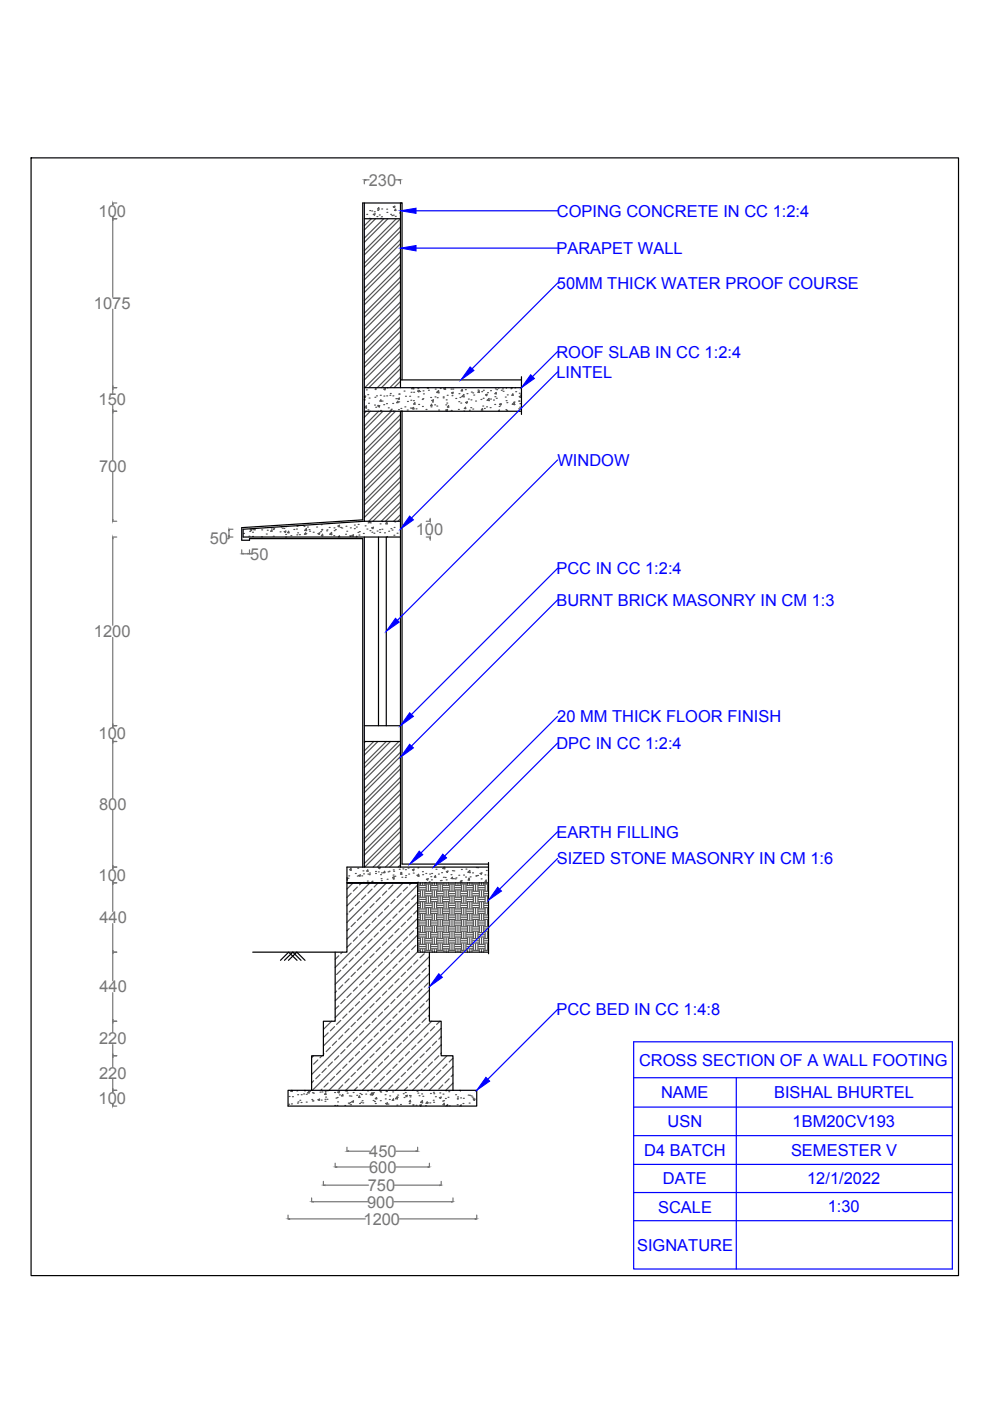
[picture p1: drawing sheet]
<svg xmlns="http://www.w3.org/2000/svg" width="210mm" height="297mm" viewBox="0 0 210 297" stroke-linecap="round" stroke-linejoin="round" font-family="sans-serif">
<!-- layer: DIM -->
<g fill="none" stroke="#767676" stroke-width=".25">
<path d="M77.2 38.1v.9M77.6 38.1h.7M83.8 38.1h.8M84.9 38.1v.9M23.9 43.4h.1M23.9 46h.1M23.9 46.7v16.3M23.9 46.4h.9M23.9 43h.9M23.9 65.6v16.3M23.9 82.5v.9M23.9 86v.9"/>
<path d="M23.9 87.5v10.1M23.9 87.2h.9M23.9 82.2h.9M23.9 100.1v10.1M23.9 114.2v18.4M23.9 113.9h.9M23.9 110.5h.9M48.5 112.2h.9M48.5 112.5v1M49.4 113.9h-.9v.3h-.3M51.3 116.6v.8M51.5 117.4h1.1"/>
<path d="M52.9 116.6v.8h.3M90.4 113.9h.8M90.4 110.5h.8M91.2 109.9v.3M91.2 114.2v.3M23.9 135.2v18.3M23.9 154.2h.1M23.9 156.8v.1M23.9 157.5v11.7M23.9 153.9h.9M23.9 157.2h.9M23.9 171.8v11.7"/>
<path d="M23.9 187.2h.9M23.9 184.2v.1M23.9 186.8h.1M23.9 187.5v5.7M23.9 195.8v5.7M23.9 183.8h.9M23.9 201.9h.9M23.9 202.2v5.7M23.9 210.5v5.7M23.9 216.9v2M23.9 216.5h.9M23.9 223.8h.1"/>
<path d="M23.9 221.5v2M23.9 224.2v2.1M23.9 228.8v2.1M23.9 231.5v.1M23.9 234.1v.1M23.9 234.5h.9M23.9 231.2h.9M23.9 223.8h.9M61.1 257.6v.8M61.4 258.4h16.1M66.1 254v.8M66.4 254.8h11.6"/>
<path d="M68.6 250.5v.8M68.9 251.3h9.2M71.1 246.6v.8M71.4 247.4h7M73.6 243.2v.9M73.9 244.1h4.4M83.5 254.8h12.2M83.6 251.3h9.6M83.9 247.4h6.8M84 244.1h4.2M84.7 258.4h16M88.5 243.2v.9"/>
<path d="M91 246.6v.8M93.5 250.5v.8M96 254v.8M101.1 257.6v.8"/>
</g>
<g fill="#767676" stroke="#767676" stroke-width=".21">
<path d="M23.9 201.5h.1l-.1 .4z"/>
<path d="M23.9 187.2l.1 .3h-.1z"/>
<path d="M23.9 153.5h.1l-.1 .4z"/>
<path d="M23.9 113.9l.1 .3h-.1z"/>
<path d="M73.6 244.1l.3-.1v.1z"/>
<path d="M88.2 244l.3 .1h-.3z"/>
<path d="M71.1 247.4h.3v.1z"/>
<path d="M90.7 247.4h.3l-.3 .1z"/>
<path d="M68.6 251.3l.3-.1v.2z"/>
<path d="M93.2 251.2l.3 .1-.3 .1z"/>
<path d="M66.1 254.8l.3-.1v.2z"/>
<path d="M95.7 254.7l.3 .1-.3 .1z"/>
<path d="M61.1 258.4h.3v.1z"/>
<path d="M100.7 258.4h.4l-.4 .1z"/>
<path d="M23.9 234.2h.1l-.1 .3z"/>
<path d="M23.9 231.2l.1 .3h-.1z"/>
<path d="M23.9 230.9h.1l-.1 .3z"/>
<path d="M23.9 223.8l.1 .4h-.1z"/>
<path d="M23.9 223.5h.1l-.1 .3z"/>
<path d="M23.9 216.5l.1 .4h-.1z"/>
<path d="M23.9 186.8h.1l-.1 .4z"/>
<path d="M23.9 183.8l.1 .4h-.1z"/>
<path d="M23.9 157.2l.1 .3h-.1z"/>
<path d="M23.9 183.5h.1l-.1 .3z"/>
<path d="M23.9 156.9h.1l-.1 .3z"/>
<path d="M23.9 153.9l.1 .3h-.1z"/>
<path d="M23.9 110.2h.1l-.1 .3z"/>
<path d="M23.9 87.2l.1 .3h-.1z"/>
<path d="M23.9 86.9h.1l-.1 .3z"/>
<path d="M23.9 82.2l.1 .3h-.1z"/>
<path d="M23.9 81.9h.1l-.1 .3z"/>
<path d="M23.9 46.4l.1 .3h-.1z"/>
<path d="M23.9 46h.1l-.1 .4z"/>
<path d="M23.9 43l.1 .4h-.1z"/>
<path d="M91.1 110.2h.2l-.1 .3z"/>
<path d="M91.2 113.9l.1 .3h-.2z"/>
<path d="M77.2 38.1h.4v.1z"/>
<path d="M84.6 38.1h.3l-.3 .1z"/>
<path d="M23.9 201.9l.1 .3h-.1z"/>
<path d="M23.9 216.2h.1l-.1 .3z"/>
<path d="M48.5 112.2l.1 .3h-.1z"/>
<path d="M48.5 113.5h.1l-.1 .4z"/>
<path d="M51.3 117.4l.2-.1v.2z"/>
<path d="M52.6 117.3l.3 .1-.3 .1z"/>
</g>
<!-- layer: HATC -->
<g fill="none" stroke="#545454" stroke-width=".25">
<path d="M77.8 45.5h.1M78.3 46.3h.1M78.4 44.6h.1M78.7 46.4l-1.5 1.5M78.8 44.7h.1M79.1 45.5l.4-.2-.1 .3zM79.4 44.9h.1M79.6 46.4l-2.4 2.4M79.9 45.9h.1M80.1 44.6h.1M80.3 44l.1 .4-.3-.1zM80.4 45.6h.1"/>
<path d="M80.7 46.3h.1M80.9 46h.1M80.9 44.3h.1M81.4 46.4l-4.2 4.1M82 44.4h.1M82 45h.1M82.2 46.4l-5 5M82.8 45.5h.1M83.1 45.7h.1M83.4 45.6h.1M83.4 43.8l.3-.1-.1 .3zM83.5 44h.1"/>
<path d="M83.8 45.9h.1M83.9 44.4v.2h-.3zM84 46.4l-6.8 6.8M84.7 45.2h.1M84.9 48.1l-7.7 7.7M84.9 50.8l-7.7 7.6M84.9 53.5l-7.7 7.6M84.9 56.1l-7.7 7.6M84.9 58.7l-7.7 7.7M84.9 46.4l-7.7 7.6M84.9 49l-7.7 7.7M84.9 51.7l-7.7 7.6"/>
<path d="M84.9 54.3l-7.7 7.7M84.9 57l-7.7 7.6M84.9 59.6l-7.7 7.7M84.9 80l-2.2 2.2M84.9 61.4l-7.7 7.7M84.9 64l-7.7 7.7M84.9 66.7l-7.7 7.7M84.9 69.3l-7.7 7.7M84.9 72l-7.7 7.7M84.9 74.7l-7.6 7.5M84.9 77.3l-4.9 4.9M84.9 62.3l-7.7 7.7"/>
<path d="M84.9 64.9l-7.7 7.7M84.9 67.6l-7.7 7.7M84.9 70.2l-7.7 7.7M84.9 72.9l-7.7 7.6M84.9 75.6l-6.7 6.6M84.9 78.2l-4 4M77.2 84.8h.1M77.2 84.7v.1M77.2 84.1l.3-.1-.1 .3zM77.3 86.4l.4-.4v.5zM77.7 82.7h.1M77.7 87.2l-.5 .4"/>
<path d="M78 83.7h.1M78 86.9h.1M78.1 85.5h.1M78.3 84.4h.1M78.5 87.2l-1.3 1.3M79.4 85.9h.1M79.5 84.2h.1M79.5 82.6h.1M79.6 82.4h.1M79.7 86.3h.1M79.8 83.9h.1M80.1 86h.1"/>
<path d="M80.2 86.1l.3-.1-.1 .3zM80.3 87.2l-3.1 3.1M80.6 83.8h.1M80.7 87h.1M80.8 84.8v.3l-.3-.1zM81 85h.1M81.2 87.2l-4 4M81.4 85.8h.1M81.4 84h.1M81.4 82.5l.3-.1-.1 .3zM81.9 85.6h.1M82 83.9h.1"/>
<path d="M82.1 82.2h.1M82.3 86.5h.1M82.7 83.8h.1M82.7 87.2l.3-.3v.3M82.7 83.4h.1M83 86.8h.1M83 87.2l-5.8 5.7M83.3 85.5h.1M83.3 83.9h.1M83.4 87.2h.1M83.8 87.2l-6.6 6.6M83.9 84.5h.1"/>
<path d="M84.4 85.1v.3h-.3zM84.4 84.5l.3-.1-.1 .3zM84.5 86.9h.1M84.5 85.2h.1M84.6 83.6h.1M84.9 87.9l-7.7 7.7M84.9 90.6l-7.7 7.6M84.9 93.2l-7.7 7.7M84.9 95.9l-7.7 7.6M84.9 98.5l-7.7 7.7M84.9 88.8l-7.7 7.7M84.9 91.4l-7.7 7.7"/>
<path d="M84.9 94.1l-7.7 7.7M84.9 96.8l-7.7 7.6M84.9 99.4l-7.7 7.6M84.9 80.8l-1.3 1.4M85 86.6h.1M85.1 87.1h.1M85.7 82.9h.1M85.8 86.3h.1M86 84h.1M86.3 86.9h.1M86.4 85.1h.1M86.9 84h.1"/>
<path d="M87 86.5h.1M87.1 84.9h.1M87.2 83.2h.1M87.4 86.6l.3-.2-.1 .3zM87.5 82.2l-.2 .2 .4 .1v-.3M87.7 86.7h.1M87.7 84.9h.1M87.7 83.2h.1M88 85.4v.3h-.3zM88.2 86.7h.1M88.5 82.9l.4-.1-.1 .3zM88.6 82.4h.1"/>
<path d="M88.6 84.1h.1M88.8 85.8h.1M89 83h.1M89.5 84.7h.1M89.6 86.2h.1M89.6 84.5h.1M89.7 82.9h.1M89.8 83.5h.1M90.3 86.8h.1M90.6 82.2h.3M90.7 82.3h.1M90.8 82.7h.1"/>
<path d="M91.3 84.3h.1M91.4 86.3h.1M91.5 85.7l.1 .3h-.3zM91.6 84.9l.3-.1-.1 .3zM91.7 85.2h.1M92.1 85.8h.1M92.2 84.1h.1M92.3 82.5h.1M92.6 86.1h.1M92.6 83.2l.4-.4 .1 .5zM92.7 84.3h.1M92.7 83h.1"/>
<path d="M93 86.9h.1M93.3 82.4h.1M94 84.4h.1M94 84.1h.1M94 82.3h.1M94.4 82.2l.1 .4-.3-.1zM94.5 85.8h.1M94.5 86.9l.4-.1-.1 .3zM94.6 84.8h.1M94.7 87.2h.1M94.7 85.5h.1M94.8 83.8h.1"/>
<path d="M95.1 86l.1 .3h-.3zM95.6 82.5h.1M95.7 87h.1M95.7 83.3l.4-.1-.1 .3zM95.8 83.9h.1M96 82.5h.1M96.6 84.5h.1M97.2 86.8h.1M97.3 85.2h.1M97.3 83.5h.1M97.5 84.3h.1M97.7 85.5h.1"/>
<path d="M98 82.6l.1 .3h-.3zM98.3 87.2h.1M98.3 83.6l.1 .5h-.5l.5-.5M98.5 86.6l.2-.3v.3zM98.7 82.6h.1M98.7 85.3l.4-.1-.1 .3zM98.9 85.3h.1M99 83.5h.1M99.3 84.6h.1M99.5 87h.1M99.8 86.4h.1M99.9 84.8h.1"/>
<path d="M99.9 83.1h.1M100.2 83.3h.1M100.2 86.7h.1M100.4 83.8h.1M100.8 85h.1M101.3 82.7h.1M101.6 82.9v.3h-.3zM102 84.7h.1M102.1 83h.1M102.3 86.6v.3h-.2zM102.3 86.1h.1M102.4 84.4h.1"/>
<path d="M102.5 82.7h.1M102.7 86.6h.1M102.9 83.7l.4-.1-.1 .3zM103.2 86.3h.1M103.3 84.9l.4-.4v.4zM103.4 83.3h.1M103.9 86.4h.1M104 82.8h.1M104 84.6h.1M104.6 84.8h.1M104.9 85.8h.1M104.9 84.1h.1"/>
<path d="M104.9 83.5l.3-.3v.3zM105 82.5h.1M105.2 84.4h.1M105.3 82.6h.1M105.6 82.3h.1M105.6 87.2l.3-.3v.3M105.8 86.2h.1M105.9 85.7l.3-.1v.3zM106.1 85.8h.1M106.3 82.7h.1M106.5 82.5h.1M106.7 83h.1"/>
<path d="M107.1 84.2h.1M107.3 86.9h.1M107.3 82.2h.1M107.3 84.9h.1M107.4 87.1h.1M107.5 85.4h.1M107.6 83.7h.1M108.3 82.4h.1M108.4 82.2h.1M108.7 83.5l.1 .3h-.3zM109 85.8h.1M109 85.2h.1"/>
<path d="M109 85.3l.1 .5-.5-.1zM109.2 82.2h.1M109.3 83h.1M110 85h.1M110 86.7h.1M110.1 85h.1M110.1 83.4h.1M110.1 84.1l.4-.1-.2 .3zM110.2 86.3h.1M110.2 85.6h.1M110.3 83.8h.1M51.6 113.1h.1"/>
<path d="M52.8 113.7h.1M52.9 112.7h.1M53.1 112.3l.3-.1-.1 .3zM53.5 112.8h.1M53.5 113.7h.1M53.8 112.3l.2-.3 .1 .3zM55.4 113.8h.1M55.5 112.3h.1M56.5 113.2h.1M56.7 112.4h.1M57.5 112h.1M57.6 112.3l.1 .3h-.3z"/>
<path d="M57.9 113.7h.1M57.9 112.3h.1M58 112h.1M59.4 112.8h.1M59.6 111.7h.1M59.7 111.7h.1M59.8 112h.1M60.2 112h.1M60.3 112.7l.3-.1-.1 .3zM60.6 113.3h.1M60.6 113.9h.1M60.6 111.7h.1"/>
<path d="M61.2 112.6l.1 .4-.3-.1zM61.7 113.6h.1M62.3 112.3h.1M62.9 112.2h.1M62.9 113.4h.1M63 111.6h.1M63.1 113h.1M63.5 113.4h.1M64.2 111.4h.1M64.5 111.6h.1M64.8 113v.3h-.3zM64.8 113.1h.1"/>
<path d="M65 112v.5h-.4zM65.2 111.7h.1M65.5 112.3h.1M65.6 112.6h.1M66.4 112.8h.1M67.1 111.7h.1M67.4 113.1l.4-.1-.1 .3zM68 112.7h.1M68.1 111.2h.1M68.2 112.4h.1M68.2 112.3h.1M68.4 113.3v.3h-.3z"/>
<path d="M69.2 112.6h.1M69.3 112.3h.1M69.8 111.8h.1M69.9 113.3l.4-.4v.5zM70.8 113.6h.1M70.8 111.9h.1M70.9 112.5h.1M71.1 112.3h.1M71.7 111.5l.3-.1-.1 .3zM71.7 113.9l.3-.3v.3M72.2 111.8h.1M72.5 112h.1"/>
<path d="M73.3 113.3h.1M73.3 111.6h.1M73.5 112.6h.1M74.2 113.6h.1M74.2 113.7h.1M74.3 111.9h.1M74.6 113.5l.4-.1-.1 .3zM75.1 112.1h.1M75.1 111.3h.1M75.5 113.9l.1-.2 .1 .2M75.6 111.7h.1M75.9 112.9h.1"/>
<path d="M75.9 111.2h.1M76.1 113.4h.1M76.2 112.7h.1M77 113.1h.1M77.4 111.5h.1M77.8 112.2h.1M78 110.9h.1M78.4 110.5l-.2 .2 .3 .1v-.3M78.4 112.5h.1M78.5 110.9h.1M78.8 111.9l.4-.1-.1 .3zM78.9 112.8h.1"/>
<path d="M79.3 113.1h.1M80 112.6h.1M80.5 112.3h.1M80.5 112.9h.1M80.6 111.1h.1M81 112.2h.1M81 110.6h.1M81.5 113h.1M81.8 110.9h.1M82 113.9h.2M82 110.8l.1 .3h-.3zM82.4 112.6h.1"/>
<path d="M82.9 112.1h.1M83.1 112.4h.1M83.5 113.5h.1M83.6 111.8h.1M83.7 110.6h.1M84.2 113.1h.1M84.9 101.2l-7.7 7.6M84.9 103.8l-6.7 6.7M84.9 106.5l-4.1 4M84.9 109.1l-1.4 1.4M84.9 102.1l-7.7 7.6M84.9 104.7l-5.8 5.8"/>
<path d="M84.9 107.3l-3.2 3.2M84.9 110l-.5 .5M77.5 157.2l-.3 .2M79.2 157.2l-2 2M80.1 157.2l-2.9 2.9M81.9 157.2l-4.7 4.7M82.8 157.2l-5.6 5.6M84.6 157.2l-7.4 7.3M84.9 159.5l-7.7 7.7M84.9 157.7l-7.7 7.7M84.9 178.9l-4.9 4.9M84.9 162.2l-7.7 7.6"/>
<path d="M84.9 164.8l-7.7 7.7M84.9 167.5l-7.7 7.6M84.9 170.1l-7.7 7.7M84.9 172.7l-7.7 7.7M84.9 175.4l-7.7 7.7M84.9 178l-5.8 5.8M84.9 160.4l-7.7 7.6M84.9 163l-7.7 7.7M84.9 165.7l-7.7 7.6M84.9 168.3l-7.7 7.7M84.9 171l-7.7 7.6M84.9 173.6l-7.7 7.7"/>
<path d="M84.9 176.3l-7.6 7.5M73.6 193.8h.1M73.6 186.1v.5M73.8 186.2h.1M73.9 185.7h.1M74 196.9l-.4 .4M74.3 184.5h.1M74.4 184.1l.1 .3h-.3zM74.5 189.4l-.9 .9M74.5 200l-.9 .9M74.9 187.2l-1.3 1.3M74.9 192.5l-.9 .9"/>
<path d="M75.3 185.2h.1M75.3 195.6l-.8 .9M75.8 185.7h.1M75.8 188.1l-.9 .8M75.8 198.7l-.9 .8M75.8 184.1h.1M76.1 185.6l.3-.1-.1 .3zM76.2 191.2l-.9 .8M76.7 187.2l-.5 .4M76.7 194.3l-.9 .8M76.7 185.7h.1M76.9 184.6h.1"/>
<path d="M77 187.1h.1M77.1 185.3h.1M77.1 197.3l-.9 .9M77.5 189.8l-.8 .9M77.9 186.8h.1M78 184.4v.3h-.2zM78 185.3h.1M78 192.9l-.9 .9M78.2 187.1h.1M78.3 185.4h.1M78.3 185.1h.1M78.4 187.2l-4.8 4.9"/>
<path d="M78.4 196l-.9 .9M78.7 187.2l.2-.3v.3M78.9 186.8h.1M78.9 188.5l-.9 .9M78.9 199.1l-.9 .9M79.3 191.6l-.9 .9M79.6 185.2h.1M79.6 184.8h.1M79.7 194.7l-.8 .9M80.2 187.2l-.9 .9M80.2 184.9h.1M80.2 197.8l-.9 .9"/>
<path d="M80.2 184l.4-.1-.1 .3zM80.6 190.3l-.9 .9M80.7 185.4h.1M80.8 186.3h.1M80.8 186.7h.1M80.9 185.1h.1M81.1 193.4l-.9 .9M81.5 196.5l-.9 .8M81.6 184.7v.3h-.3zM81.9 187.2l-8.3 8.4M82 188.9l-.9 .9M82 199.5l-.9 .9"/>
<path d="M82.1 186.4h.1M82.3 184.9h.1M82.4 192l-.9 .9M82.5 184.7h.1M82.9 195.1l-.9 .9M83.3 186l.3-.1-.1 .3zM83.3 187.6l-.9 .9M83.3 198.2l-.9 .9M83.3 186.3h.1M83.3 185.5h.1M83.4 184.4h.1M83.4 186.4h.1"/>
<path d="M83.5 184.7h.1M83.7 185.8h.1M83.7 190.7l-.8 .9M84.2 193.8l-.9 .9M84.6 196.9l-.9 .9M84.7 184.3h.1M84.9 180.7l-3.2 3.1M84.9 183.4l-.5 .4M84.9 181.6l-2.3 2.2M84.9 185h.1M85.1 189.4l-.9 .9M85.1 200l-.9 .9"/>
<path d="M85.2 185v.4l-.3-.1zM85.2 186h.1M85.4 184.2h.1M85.5 187.2l-11.9 11.9M85.5 192.5l-.9 .9M85.9 186h.1M86 184.4h.1M86 195.6l-.9 .9M86 185.7h.1M86.4 188.1l-.9 .8M86.4 198.7l-.9 .8M86.5 184.1h.1"/>
<path d="M86.6 185.3h.1M86.8 191.2l-.8 .8M87.2 187.2l-.4 .4M87.3 194.3l-.9 .8M87.4 184.4l.4-.1-.1 .3zM87.6 185.1h.1M87.7 197.3l-.9 .9M88.2 189.8l-.9 .9M88.4 185.6h.1M88.5 185.7h.1M88.5 187.1h.1M88.5 187.4h.5"/>
<path d="M88.5 189.9h.5M88.5 192.4h.5M88.5 194.9h.5M88.5 197.4h.5M88.5 199.9h.5M88.5 189.5h.5M88.5 192h.5M88.5 194.5h.5M88.5 197h.5M88.5 199.5h.5M88.5 189h.5M88.5 191.5h.5"/>
<path d="M88.5 194h.5M88.5 199h.5M88.5 187.6l-17.4 17.5M88.5 191.2l-17.4 17.5M88.5 194.7l-17.4 17.5M88.5 198.2l-17.4 17.6M88.5 192.9l-.8 .9M88.6 184h.1M88.7 185.8h.1M88.8 185.4v.3h-.3zM88.8 187.6v1.2M88.8 190.1v1.2"/>
<path d="M88.8 192.6v1.2M88.8 195.1v1.2M88.8 197.6v1.2M89 188.7h1.2M89 191.2h1.2M89 193.7h1.2M89 196.2h1.2M89 198.7h1.2M89 188.2h1.2M89 190.7h1.2M89 193.2h1.2M89 195.7h1.2"/>
<path d="M89 198.2h1.2M89 187.7h1.2M89 190.2h1.2M89 192.7h1.2M89 195.2h1.2M89 196.5h-.5l-.3 .4M89 197.7h1.2M89.1 187.2v.4M89.1 188.8v1.3M89.1 191.3v1.3M89.1 193.8v1.3M89.1 196.3v1.3"/>
<path d="M89.1 198.8v1.3M89.6 184.8h.1M89.6 185.4h.1M89.6 187.2v.4M89.6 188.8v1.3M89.6 191.3v1.3M89.6 193.8v1.3M89.6 196.3v1.3M89.6 198.8v1.3M90.1 187.2v.4M90.1 188.8v1.3M90.1 191.3v1.3"/>
<path d="M90.1 193.8v1.3M90.1 196.3v1.3M90.1 198.8v1.3M90.2 187.1h.1M90.2 187.4h1.3M90.2 189.9h1.3M90.2 192.4h1.3M90.2 194.9h1.3M90.2 197.4h1.3M90.2 199.9h1.3M90.2 189.5h1.3M90.2 192h1.3"/>
<path d="M90.2 194.5h1.3M90.2 197h1.3M90.2 199.5h1.3M90.2 189h1.3M90.2 191.5h1.3M90.2 194h1.3M90.2 196.5h1.3M90.2 199h1.3M90.3 185.2h.1M90.4 187.6v1.2M90.4 190.1v1.2M90.4 192.6v1.2"/>
<path d="M90.4 195.1v1.2M90.4 197.6v1.2M90.4 186.4l.4-.1-.1 .3zM90.8 187.6v1.2M90.8 190.1v1.2M90.8 192.6v1.2M90.8 195.1v1.2M90.8 197.6v1.2M91 187h.1M91.1 185.3h.1M91.3 187.6v1.2M91.3 190.1v1.2"/>
<path d="M91.3 192.6v1.2M91.3 195.1v1.2M91.3 197.6v1.2M91.3 185.9h.1M91.5 186.5h.1M91.5 188.7h1.2M91.5 191.2h1.2M91.5 193.7h1.2M91.5 196.2h1.2M91.5 198.7h1.2M91.5 188.2h1.2M91.5 190.7h1.2"/>
<path d="M91.5 193.2h1.2M91.5 195.7h1.2M91.5 198.2h1.2M91.5 187.7h1.2M91.5 190.2h1.2M91.5 192.7h1.2M91.5 195.2h1.2M91.5 197.7h1.2M91.5 185.2h.1M91.6 187.2v.4M91.6 188.8v1.3M91.6 191.3v1.3"/>
<path d="M91.6 193.8v1.3M91.6 196.3v1.3M91.6 198.8v1.3M92.1 187.2v.4M92.1 188.8v1.3M92.1 191.3v1.3M92.1 193.8v1.3M92.1 196.3v1.3M92.1 198.8v1.3M92.3 185.7l.1 .3h-.3zM92.4 184.3h.1M92.6 187.2v.4"/>
<path d="M92.6 188.8v1.3M92.6 191.3v1.3M92.6 193.8v1.3M92.6 196.3v1.3M92.6 198.8v1.3M92.7 187.4h1.3M92.7 189.9h1.3M92.7 192.4h1.3M92.7 194.9h1.3M92.7 197.4h1.3M92.7 199.9h1.3M92.7 189.5h1.3"/>
<path d="M92.7 192h1.3M92.7 194.5h1.3M92.7 197h1.3M92.7 199.5h1.3M92.7 189h1.3M92.7 191.5h1.3M92.7 194h1.3M92.7 196.5h1.3M92.7 199h1.3M92.9 187.6v1.2M92.9 190.1v1.2M92.9 192.6v1.2"/>
<path d="M92.9 195.1v1.2M92.9 197.6v1.2M92.9 185.3h.1M93.3 187.6v1.2M93.3 190.1v1.2M93.3 192.6v1.2M93.3 195.1v1.2M93.3 197.6v1.2M93.4 186.7h.1M93.5 186.7h.1M93.6 185h.1M93.8 187.6v1.2"/>
<path d="M93.8 190.1v1.2M93.8 192.6v1.2M93.8 195.1v1.2M93.8 197.6v1.2M94 188.7h1.2M94 191.2h1.2M94 193.7h1.2M94 196.2h1.2M94 198.7h1.2M94 188.2h1.2M94 190.7h1.2M94 193.2h1.2"/>
<path d="M94 195.7h1.2M94 198.2h1.2M94 187.7h1.2M94 190.2h1.2M94 192.7h1.2M94 195.2h1.2M94 197.7h1.2M94 186h.1M94.1 183.8l-.2 .3 .4 .1v-.4M94.1 187.2v.4M94.1 188.8v1.3M94.1 191.3v1.3"/>
<path d="M94.1 193.8v1.3M94.1 196.3v1.3M94.1 198.8v1.3M94.4 186h.1M94.6 186.5h.1M94.6 187.2v.4M94.6 188.8v1.3M94.6 191.3v1.3M94.6 193.8v1.3M94.6 196.3v1.3M94.6 198.8v1.3M94.6 184.8l.4-.1-.1 .3z"/>
<path d="M94.7 184.8h.1M95.1 187.2v.4M95.1 188.8v1.3M95.1 191.3v1.3M95.1 193.8v1.3M95.1 196.3v1.3M95.1 198.8v1.3M95.2 187.4h1.3M95.2 189.9h1.3M95.2 192.4h1.3M95.2 194.9h1.3M95.2 197.4h1.3"/>
<path d="M95.2 199.9h1.3M95.2 189.5h1.3M95.2 192h1.3M95.2 194.5h1.3M95.2 197h1.3M95.2 199.5h1.3M95.2 189h1.3M95.2 191.5h1.3M95.2 194h1.3M95.2 196.5h1.3M95.2 199h1.3M95.4 187.6v1.2"/>
<path d="M95.4 190.1v1.2M95.4 192.6v1.2M95.4 195.1v1.2M95.4 197.6v1.2M95.6 185.4h.1M95.7 186.3l.2-.3 .1 .3zM95.8 187.6v1.2M95.8 190.1v1.2M95.8 192.6v1.2M95.8 195.1v1.2M95.8 197.6v1.2M95.9 184.6h.1"/>
<path d="M96.1 186.3h.1M96.2 184.6h.1M96.3 187.6v1.2M96.3 190.1v1.2M96.3 192.6v1.2M96.3 195.1v1.2M96.3 197.6v1.2M96.5 188.7h1.2M96.5 191.2h1.2M96.5 193.7h1.2M96.5 196.2h1.2M96.5 198.7h1.2"/>
<path d="M96.5 188.2h1.2M96.5 190.7h1.2M96.5 193.2h1.2M96.5 195.7h1.2M96.5 198.2h1.2M96.5 187.7h1.2M96.5 190.2h1.2M96.5 192.7h1.2M96.5 195.2h1.2M96.5 197.7h1.2M96.5 186.3h.1M96.6 187.2v.4"/>
<path d="M96.6 188.8v1.3M96.6 191.3v1.3M96.6 193.8v1.3M96.6 196.3v1.3M96.6 198.8v1.3M96.7 186.1h.1M97.1 187.2v.4M97.1 188.8v1.3M97.1 191.3v1.3M97.1 193.8v1.3M97.1 196.3v1.3M97.1 198.8v1.3"/>
<path d="M97.3 185.6h.1M97.6 187.2v.4M97.6 188.8v1.3M97.6 191.3v1.3M97.6 193.8v1.3M97.6 196.3v1.3M97.6 198.8v1.3M97.6 186.8l.3-.1v.3zM97.7 187.4h1.3M97.7 189.9h1.3M97.7 192.4h1.3M97.7 194.9h1.3"/>
<path d="M97.7 197.4h1.3M97.7 199.9h1.3M97.7 189.5h1.3M97.7 192h1.3M97.7 194.5h1.3M97.7 197h1.3M97.7 199.5h1.3M97.7 189h1.3M97.7 191.5h1.3M97.7 194h1.3M97.7 196.5h1.3M97.7 199h1.3"/>
<path d="M97.8 184.3h.1M97.9 187.6v1.2M97.9 190.1v1.2M97.9 192.6v1.2M97.9 195.1v1.2M97.9 197.6v1.2M98.3 185.5h.1M98.3 187.6v1.2M98.3 190.1v1.2M98.3 192.6v1.2M98.3 195.1v1.2M98.3 197.6v1.2"/>
<path d="M98.7 186h.1M98.8 184.3h.1M98.8 187.6v1.2M98.8 190.1v1.2M98.8 192.6v1.2M98.8 195.1v1.2M98.8 197.6v1.2M99 188.7h1.2M99 191.2h1.2M99 193.7h1.2M99 196.2h1.2M99 198.7h1.2"/>
<path d="M99 188.2h1.2M99 190.7h1.2M99 193.2h1.2M99 195.7h1.2M99 198.2h1.2M99 187.7h1.2M99 190.2h1.2M99 192.7h1.2M99 195.2h1.2M99 197.7h1.2M99.1 187.2v.4M99.1 188.8v1.3"/>
<path d="M99.1 191.3v1.3M99.1 193.8v1.3M99.1 196.3v1.3M99.1 198.8v1.3M99.2 184.9l.4-.3 .1 .4zM99.3 186.2h.1M99.5 186.3l.1 .3h-.3zM99.6 187.2v.4M99.6 188.8v1.3M99.6 191.3v1.3M99.6 193.8v1.3M99.6 196.3v1.3"/>
<path d="M99.6 198.8v1.3M99.7 185.9h.1M100.1 187.2v.4M100.1 188.8v1.3M100.1 191.3v1.3M100.1 193.8v1.3M100.1 196.3v1.3M100.1 198.8v1.3M100.2 185.1h.1M100.2 187.4h1.3M100.2 189.9h1.3M100.2 192.4h1.3"/>
<path d="M100.2 194.9h1.3M100.2 197.4h1.3M100.2 199.9h1.3M100.2 189.5h1.3M100.2 192h1.3M100.2 194.5h1.3M100.2 197h1.3M100.2 199.5h1.3M100.2 189h1.3M100.2 191.5h1.3M100.2 194h1.3M100.2 196.5h1.3"/>
<path d="M100.2 199h1.3M100.4 187.6v1.2M100.4 190.1v1.2M100.4 192.6v1.2M100.4 195.1v1.2M100.4 197.6v1.2M100.8 187.6v1.2M100.8 190.1v1.2M100.8 192.6v1.2M100.8 195.1v1.2M100.8 197.6v1.2M100.9 185.7h.1"/>
<path d="M101 185.7h.1M101 183.9h.1M101.2 185.6h.1M101.3 184h.1M101.3 187.6v1.2M101.3 190.1v1.2M101.3 192.6v1.2M101.3 195.1v1.2M101.3 197.6v1.2M101.5 188.7h1.2M101.5 191.2h1.2M101.5 193.7h1.2"/>
<path d="M101.5 196.2h1.2M101.5 198.7h1.2M101.5 188.2h1.2M101.5 190.7h1.2M101.5 193.2h1.2M101.5 195.7h1.2M101.5 198.2h1.2M101.5 187.7h1.2M101.5 190.2h1.2M101.5 192.7h1.2M101.5 195.2h1.2M101.5 197.7h1.2"/>
<path d="M101.6 187.2v.4M101.6 188.8v1.3M101.6 191.3v1.3M101.6 193.8v1.3M101.6 196.3v1.3M101.6 198.8v1.3M101.8 185.2l.4-.1-.1 .3zM102 186.3h.1M102.1 187.2v.4M102.1 188.8v1.3M102.1 191.3v1.3M102.1 193.8v1.3"/>
<path d="M102.1 196.3v1.3M102.1 198.8v1.3M102.6 187.2v.4M102.6 188.8v1.3M102.6 191.3v1.3M102.6 193.8v1.3M102.6 196.3v1.3M102.6 198.8v1.3M102.7 187.4h.9M102.7 189.9h.9M102.7 192.4h.9M102.7 194.9h.9"/>
<path d="M102.7 197.4h.9M102.7 199.9h.9M102.7 189.5h.9M102.7 192h.9M102.7 194.5h.9M102.7 197h.9M102.7 199.5h.9M102.7 189h.9M102.7 191.5h.9M102.7 194h.9M102.7 196.5h.9M102.7 199h.9"/>
<path d="M102.8 185.5h.1M102.9 187.6v1.2M102.9 190.1v1.2M102.9 192.6v1.2M102.9 195.1v1.2M102.9 197.6v1.2M103.1 186.6l.1 .3h-.3zM103.1 184.6h.1M103.4 187.6v1.2M103.4 190.1v1.2M103.4 192.6v1.2M103.4 195.1v1.2"/>
<path d="M103.4 197.6v1.2M69.6 219l-.9 .9M70.3 216.5l-1.7 1.8M70.9 217.7l-.9 .9M71.4 210.1l-.3 .4M71.8 202.6l-.7 .8M71.8 213.3l-.7 .7M72.2 205.7l-.8 .9M72.2 216.4l-.8 .8M72.6 201.9l-.4 .3M72.7 208.8l-.9 .9M72.7 219.4l-.9 .9"/>
<path d="M73.1 211.9l-.9 .9M73.6 204.4l-.9 .9M73.6 215l-.9 .9M74 207.5l-.9 .9M74 218.1l-.9 .9M74.5 210.6l-.9 .9M74.9 203.1l-.9 .8M74.9 213.7l-.9 .9M75.3 206.1l-.8 .9M75.3 216.8l-.8 .9M75.8 209.3l-.9 .8M75.8 219.9l-.9 .9"/>
<path d="M76.2 201.7l-.9 .9M76.2 212.4l-.9 .9M76.7 204.8l-.9 .9M76.7 215.5l-.9 .9M77.1 207.9l-.9 .9M77.1 218.6l-.9 .8M77.5 200.4l-.8 .9M77.5 211l-.8 .9M78 203.5l-.9 .9M78 214.1l-.9 .9M78.4 206.6l-.9 .9M78.4 217.2l-.9 .9"/>
<path d="M78.9 209.7l-.9 .9M79.3 202.2l-.9 .9M79.3 212.8l-.9 .9M79.7 205.3l-.8 .8M79.7 215.9l-.8 .9M80.2 208.4l-.9 .9M80.2 219l-.9 .9M80.6 200.9l-.9 .8M80.6 211.5l-.9 .9M81.1 203.9l-.9 .9M81.1 214.6l-.9 .9M81.5 207l-.9 .9"/>
<path d="M81.5 217.7l-.9 .9M82 210.1l-.9 .9M82.4 202.6l-.9 .9M82.4 213.3l-.9 .8M82.9 205.7l-.9 .9M82.9 216.4l-.9 .8M83.3 208.8l-.9 .9M83.3 219.4l-.9 .9M83.7 201.3l-.8 .9M83.7 211.9l-.8 .9M84.2 204.4l-.9 .9M84.2 215l-.9 .9"/>
<path d="M84.6 207.5l-.9 .9M84.6 218.1l-.9 .9M85.1 210.6l-.9 .9M85.5 203.1l-.9 .8M85.5 213.7l-.9 .9M86 206.1l-.9 .9M86 216.8l-.9 .9M86.4 209.3l-.9 .8M86.4 219.9l-.9 .9M86.8 201.7l-.8 .9M86.8 212.4l-.8 .9M87.3 204.8l-.9 .9"/>
<path d="M87.3 215.5l-.9 .9M87.7 207.9l-.9 .9M87.7 218.6l-.9 .8M88.2 200.4l-.9 .9M88.2 211l-.9 .9M88.5 201.5h.5M88.5 201.8l-19.9 20M88.6 203.5l-.9 .9M88.6 214.1l-.9 .9M88.8 200.1v1.2M89 201.2h1.2M89 200.7h1.2"/>
<path d="M89 200.2h1.2M89.1 206.6l-.9 .9M89.1 217.2l-.9 .9M89.1 201.3v.6M89.5 209.7l-.9 .9M89.6 201.3v.6M89.9 202.2l-.8 .9M89.9 212.8l-.8 .9M90.1 201.3v.6M90.2 201.5h1.3M90.4 200.1v1.2M90.4 205.3l-.9 .8"/>
<path d="M90.4 215.9l-.9 .9M90.8 208.4l-.9 .9M90.8 219l-.9 .9M90.8 200.1v1.2M91 213.4l-17.8 17.9h.4v-.1M91 202.8l-24.9 25M91 206.4l-24.8 24.8M91 209.9l-21.2 21.3M91 204.6l-.2 .2M91 211.7l-.6 .7M91 215.2l-.2 .3M91.3 200.1v1.2"/>
<path d="M91.5 201.2h1.2M91.5 200.7h1.2M91.5 200.2h1.2M91.5 216.5l-14.7 14.7M91.6 201.3v.6M92.1 201.3v.6M92.1 217.7l-.8 .9M92.6 201.3v.6M92.7 201.5h1.3M92.9 200.1v1.2M93.3 216.5l-.7 .7M93.3 200.1v1.2"/>
<path d="M93.5 218l-13.1 13.2M93.5 219.8l-.5 .5M93.8 200.1v1.2M94 201.2h1.2M94 200.7h1.2M94 200.2h1.2M94.1 201.3v.6M94.6 201.3v.6M95.1 201.3v.6M95.2 201.5h1.3M95.4 200.1v1.2M95.8 200.1v1.2"/>
<path d="M96.3 200.1v1.2M96.5 201.2h1.2M96.5 200.7h1.2M96.5 200.2h1.2M96.6 201.3v.6M97.1 201.3v.6M97.6 201.3v.6M97.7 201.5h1.3M97.9 200.1v1.2M98.3 200.1v1.2M98.8 200.1v1.2M99 201.2h1.2"/>
<path d="M99 200.7h1.2M99 200.2h1.2M99.1 201.3v.6M99.6 201.3v.6M100.1 201.3v.6M100.2 201.5h1.3M100.4 200.1v1.2M100.8 200.1v1.2M101.3 200.1v1.2M101.5 201.2h1.2M101.5 200.7h1.2M101.5 200.2h1.2"/>
<path d="M101.6 201.3v.6M102.1 201.3v.6M102.6 201.3v.6M102.7 201.5h.9M102.9 200.1v1.2M103.4 200.1v1.2M61.2 234.1h.1M61.3 232.5h.1M61.8 234h.1M61.8 231.2l-.1 .2h.3l-.1-.2M62 232.5h.1M62.9 231.3h.1"/>
<path d="M63.1 233.9h.1M63.1 232.1h.1M63.2 233.6h.1M63.6 233.3h.1M63.8 233.8h.1M63.9 232.1h.1M64.4 231.9h.1M64.5 231.2l.2 .1v-.1M64.9 233.7h.1M64.9 232h.1M65.5 231.4l.1 .3h-.4zM65.6 231.4h.1"/>
<path d="M66.1 233.1h.1M66.2 231.7h.1M66.2 233.4h.1M66.4 233.4h.1M66.4 231.8h.1M66.5 223.8l-.4 .5M66.5 229.1l-.4 .5M67.4 224.7l-.9 .9M67.4 233.2l.4-.2-.1 .3zM67.8 231.5h.1M67.8 227.8l-.8 .9M68.1 233.2h.1"/>
<path d="M68.3 231.5h.1M68.3 223.8l-.5 .5M68.3 230.9l-.3 .3M68.7 223.4l-.1 .1M68.9 233.1h.1M68.9 233.5h.1M68.9 231.4h.1M69 232.6h.1M69.1 231.7v.4l-.3-.1zM69.2 226.5l-.9 .9M69.3 233.1h.1M69.4 231.3h.1"/>
<path d="M69.6 229.6l-.9 .9M70 222.1l-.8 .9M70.5 225.2l-.9 .8M70.9 234.4h.1M70.9 231.6h.1M70.9 228.2l-.9 .9M71.2 232.8h.1M71.4 220.8l-.9 .8M71.4 234.4h.1M71.5 232.7h.1M71.6 233.6h.1M71.6 231.5l.4-.1-.1 .3z"/>
<path d="M71.8 223.8l-.9 .9M72 232.1h.1M72.2 226.9l-.8 .9M72.7 232.1v.3h-.3zM72.7 230l-.9 .9M73.1 234.4h.1M73.1 222.5l-.9 .9M73.6 225.6l-.9 .9M73.6 231.8h.1M73.9 233.9h.1M74 234h.1M74 228.7l-.9 .9"/>
<path d="M74.1 232.4h.1M74.2 233.8h.1M74.3 234.2h.1M74.4 232.4h.1M74.5 221.2l-.9 .9M74.6 233.5l.4-.1-.1 .3zM74.9 231.6h.1M74.9 224.3l-.9 .9M75.3 231.2h.1M75.3 227.4l-.8 .8M75.6 232.2h.1M75.8 230.5l-.7 .7"/>
<path d="M76.2 234h.1M76.2 232.4l.1 .3-.3-.1zM76.2 223l-.9 .8M76.3 231.8h.1M76.5 233.7h.1M76.6 232.1h.1M76.7 226l-.9 .9M76.8 233.4h.1M76.9 233.8h.1M77.1 229.1l-.9 .9M77.5 232h.1M77.5 221.6l-.8 .9"/>
<path d="M77.9 231.3h.1M78 224.7l-.9 .9M78.4 227.8l-.9 .9M78.8 231.9l.3-.1v.3zM78.9 231.7v.5l-.4-.1zM78.9 220.3l-.9 .9M78.9 230.9l-.3 .3M79 232h.1M79.1 233.3h.1M79.2 231.7h.1M79.3 223.4l-.9 .9M79.4 233.5h.1"/>
<path d="M79.6 234h.1M79.6 232.9l.2-.2 .1 .3zM79.7 232.9h.1M79.7 226.5l-.8 .9M80.2 229.6l-.9 .9M80.6 231.4h.1M80.6 233.4h.1M80.6 222.1l-.9 .9M80.7 231.5h.1M81.1 225.2l-.9 .8M81.5 228.2l-.9 .9M81.6 232.1h.1"/>
<path d="M81.7 233h.1M81.8 231.3h.1M81.8 234l.4-.2-.2 .3zM81.9 231.4h.1M82 220.8l-.9 .8M82.2 234.1h.1M82.4 223.8l-.9 .9M82.5 233.1h.1M82.6 232.4h.1M82.9 226.9l-.9 .9M83.3 231.5h.1M83.3 230l-.9 .9"/>
<path d="M83.4 233l.1 .3h-.3zM83.7 222.5l-.8 .9M84.1 234.3h.1M84.2 225.6l-.9 .9M84.2 232.6h.1M84.2 232.5l.1 .5-.5-.1zM84.3 232.2h.1M84.6 228.7l-.9 .9M84.9 234.2h.1M85.1 221.2l-.9 .9M85.5 231.9h.1M85.5 224.3l-.9 .9"/>
<path d="M85.7 232.7h.1M85.9 231.6h.1M86 227.4l-.9 .8M86 232.4l.3-.2v.3zM86.4 230.5l-.7 .7M86.8 234h.1M86.8 232.3h.1M86.8 223l-.8 .8M86.9 232.6h.1M87 232.3h.1M87 233.3l.1 .3h-.3zM87.3 226l-.9 .9"/>
<path d="M87.5 234.3h.1M87.6 234.3h.1M87.7 229.1l-.9 .9M88.2 221.6l-.9 .9M88.2 234.3h.1M88.4 231.4h.1M88.6 231.8h.1M88.6 224.7l-.9 .9M88.8 232.3h.1M89 234.3l.3-.1-.1 .3zM89.1 227.8l-.9 .9M89.3 233.6h.1"/>
<path d="M89.4 231.9h.1M89.5 220.3l-.9 .9M89.5 230.9l-.3 .3M89.6 233.3l-.4 .5h.4v-.4M89.6 232.4h.1M89.9 223.4l-.8 .9M90.2 234.4h.1M90.4 226.5l-.9 .9M90.6 233.6v.3h-.3zM90.7 233.8h.1M90.8 229.6l-.9 .9M91.1 233.8h.1"/>
<path d="M91.3 231.8h.1M91.3 222.1l-.9 .9M91.7 225.2l-.9 .8M91.8 233.3h.1M91.9 231.6h.1M91.9 233.7h.1M92 231.9h.1M92.1 228.2l-.8 .9M92.3 232.5h.1M92.6 220.8l-.9 .8M93 223.8l-.9 .9M93.2 232.7l.3-.1-.1 .3z"/>
<path d="M93.2 231.7h.1M93.5 226.9l-.9 .9M93.5 221.5l-9.6 9.7M93.5 223.3v.1M93.8 233.5h.1M93.9 230l-.9 .9M93.9 232h.1M94.1 233.4h.1M94.2 233.9v.4l-.3-.1zM94.4 232.9h.1M94.5 231.3h.1M94.6 234.5l.3-.3v.3"/>
<path d="M94.8 223.8l-7.4 7.4M94.8 225.6l-.9 .9M95 232.6h.1M95.2 231.5h.1M95.2 234.5h.1M95.2 228.7l-.9 .9M96 226.1l-5 5.1M96 229.6l-1.5 1.6M96 224.4l-.8 .8M96 227.9l-.3 .3M96.6 232.1h.1M96.9 234.2h.1"/>
<path d="M97 233h.1M97 232.9h.1M97 232.6h.1M97.4 231.2l.2 .1v-.1M97.5 234.5l.3-.2v.2M97.6 232.8h.1M98.2 234h.1M98.2 232.9h.1M99.3 232.2h.1M99.5 233.9h.1M99.6 232.2h.1M99.9 232.4h.1"/>
<path d="M100.1 232.6h.1M100.3 232.9h.1M100.4 233.2l.3-.2-.1 .3z"/>
</g>
<!-- layer: 0 -->
<g fill="none" stroke="#000" stroke-width=".25">
<path d="M6.6 33.5h196.6v237h-196.6zM77.2 46.4h7.7M77.2 43v67.5M84.9 43h.1M84.9 43v39.2M110.6 79.9v8M77.2 87.2h33.4M77.2 82.2h33.4M84.9 80.5h25.7M84.9 87.2v96.6M85.2 87.2v96h18.4M85.2 80.5v-37.5h-8.3v67.2l-25.6 1.7v2.6h1.6v-.3h24v69.6"/>
<path d="M77.2 110.5h7.7M77.2 110.5l-25.7 1.7v1.7h33.4M77.2 113.9v69.9M80.2 113.9v40M81.9 113.9v40M77.2 157.2h7.7M77.2 153.9h7.7M103.6 183.8h-30v18.1h-20M103.6 187.2h-30h14.9v14.7h15.1M103.6 182.9v19.3M59.5 203.6l1.7-1.7 1.8 1.7M60.3 203.6l1.8-1.7 1.7 1.7"/>
<path d="M61.2 203.6l1.7-1.7 1.8 1.7M71.1 201.9v14.6h-2.5v7.3h-2.5v7.4M91 201.9v14.6h2.5v7.3h2.5v7.4M61.1 231.2h40v3.3h-40z"/>
</g>
<!-- layer: TEXT -->
<g fill="#00f" stroke="#00f" stroke-width=".21">
<path d="M84.9 44.7l3.3-.6v1.1z"/>
<path d="M84.9 52.6l3.3-.5v1.1z"/>
<path d="M99.7 77.8l.8 .8-2.8 1.9z"/>
<path d="M112.5 79.4l.8 .8-2.7 2z"/>
<path d="M86.9 109.4l.8 .8-2.8 2z"/>
<path d="M83.8 131.1l.9 .8-2.8 1.9z"/>
<path d="M86.9 151.1l.8 .8-2.8 2z"/>
<path d="M86.9 157.8l.8 .8-2.8 2z"/>
<path d="M88.9 180.5l.7 .7-2.7 2z"/>
<path d="M93.9 181.1l.8 .8-2.8 1.9z"/>
<path d="M105.5 188.1l.8 .8-2.7 2z"/>
<path d="M93 206.4l.8 .8-2.8 2z"/>
<path d="M103 228.4l.8 .8-2.7 2z"/>
</g>
<g fill="none" stroke="#00f" stroke-width=".25">
<path d="M88.2 44.7h30M88.2 52.6h30M118.2 60l-18.1 18.2M118.2 74.5l-5.3 5.3M118.2 78.9l-31 30.9M118.2 97.5l-33.9 34M118.2 120.5l-31 31M118.2 127.2l-31 31M118.2 151.9l-28.9 28.9M118.2 157.6l-23.9 23.9M118.2 176.3l-12.3 12.2M118.2 182l-24.8 24.8"/>
<path d="M118.2 214l-14.8 14.8M134.4 220.9h67.5v48.2h-67.5zM134.4 228.5h67.5M134.4 234.7h67.5M156.1 228.5v40.6M134.4 240.8h67.5M134.4 246.9h67.5M134.4 252.8h67.5M134.4 258.8h67.5"/>
</g>
<g font-size="3.5" fill="#767676">
<text x="78.2" y="39.4">230</text>
<text x="20.9" y="45.9">100</text>
<text x="19.9" y="65.5">1075</text>
<text x="20.9" y="85.9">150</text>
<text x="21" y="100.1">700</text>
<text x="88.2" y="113.5">100</text>
<text x="44.5" y="115.4">50</text>
<text x="53.1" y="118.6">50</text>
<text x="19.9" y="135.1">1200</text>
<text x="20.9" y="156.7">100</text>
<text x="21" y="171.7">800</text>
<text x="20.9" y="186.8">100</text>
<text x="21.1" y="195.7">440</text>
<text x="21.1" y="210.4">440</text>
<text x="21" y="221.4">220</text>
<text x="21" y="228.8">220</text>
<text x="20.9" y="234.1">100</text>
<text x="78.3" y="245.3">450</text>
<text x="78.3" y="248.7">600</text>
<text x="77.8" y="256">900</text>
<text x="78" y="252.5">750</text>
<text x="77.1" y="259.7">1200</text>
</g>
<g font-size="3.5" fill="#00f">
<text x="118.1" y="46">COPING CONCRETE IN CC 1:2:4</text>
<text x="118" y="53.9">PARAPET WALL</text>
<text x="118.1" y="61.3">50MM THICK WATER PROOF COURSE</text>
<text x="118" y="75.8">ROOF SLAB IN CC 1:2:4</text>
<text x="118" y="80.1">LINTEL</text>
<text x="118.2" y="98.8">WINDOW</text>
<text x="118" y="121.8">PCC IN CC 1:2:4</text>
<text x="118" y="128.5">BURNT BRICK MASONRY IN CM 1:3</text>
<text x="118.1" y="153.1">20 MM THICK FLOOR FINISH</text>
<text x="118" y="158.8">DPC IN CC 1:2:4</text>
<text x="118" y="177.6">EARTH FILLING</text>
<text x="118.1" y="183.3">SIZED STONE MASONRY IN CM 1:6</text>
<text x="118" y="215.3">PCC BED IN CC 1:4:8</text>
<text x="135.5" y="226">CROSS SECTION OF A WALL FOOTING</text>
<text x="140.2" y="232.9">NAME</text>
<text x="164.1" y="232.9">BISHAL BHURTEL</text>
<text x="141.5" y="239">USN</text>
<text x="168" y="239">1BM20CV193</text>
<text x="136.6" y="245.1">D4 BATCH</text>
<text x="167.7" y="245.1">SEMESTER V</text>
<text x="140.5" y="251.1">DATE</text>
<text x="171.1" y="251.1">12/1/2022</text>
<text x="139.5" y="257.1">SCALE</text>
<text x="175.5" y="257">1:30</text>
<text x="135.1" y="265.2">SIGNATURE</text>
</g>
</svg>
